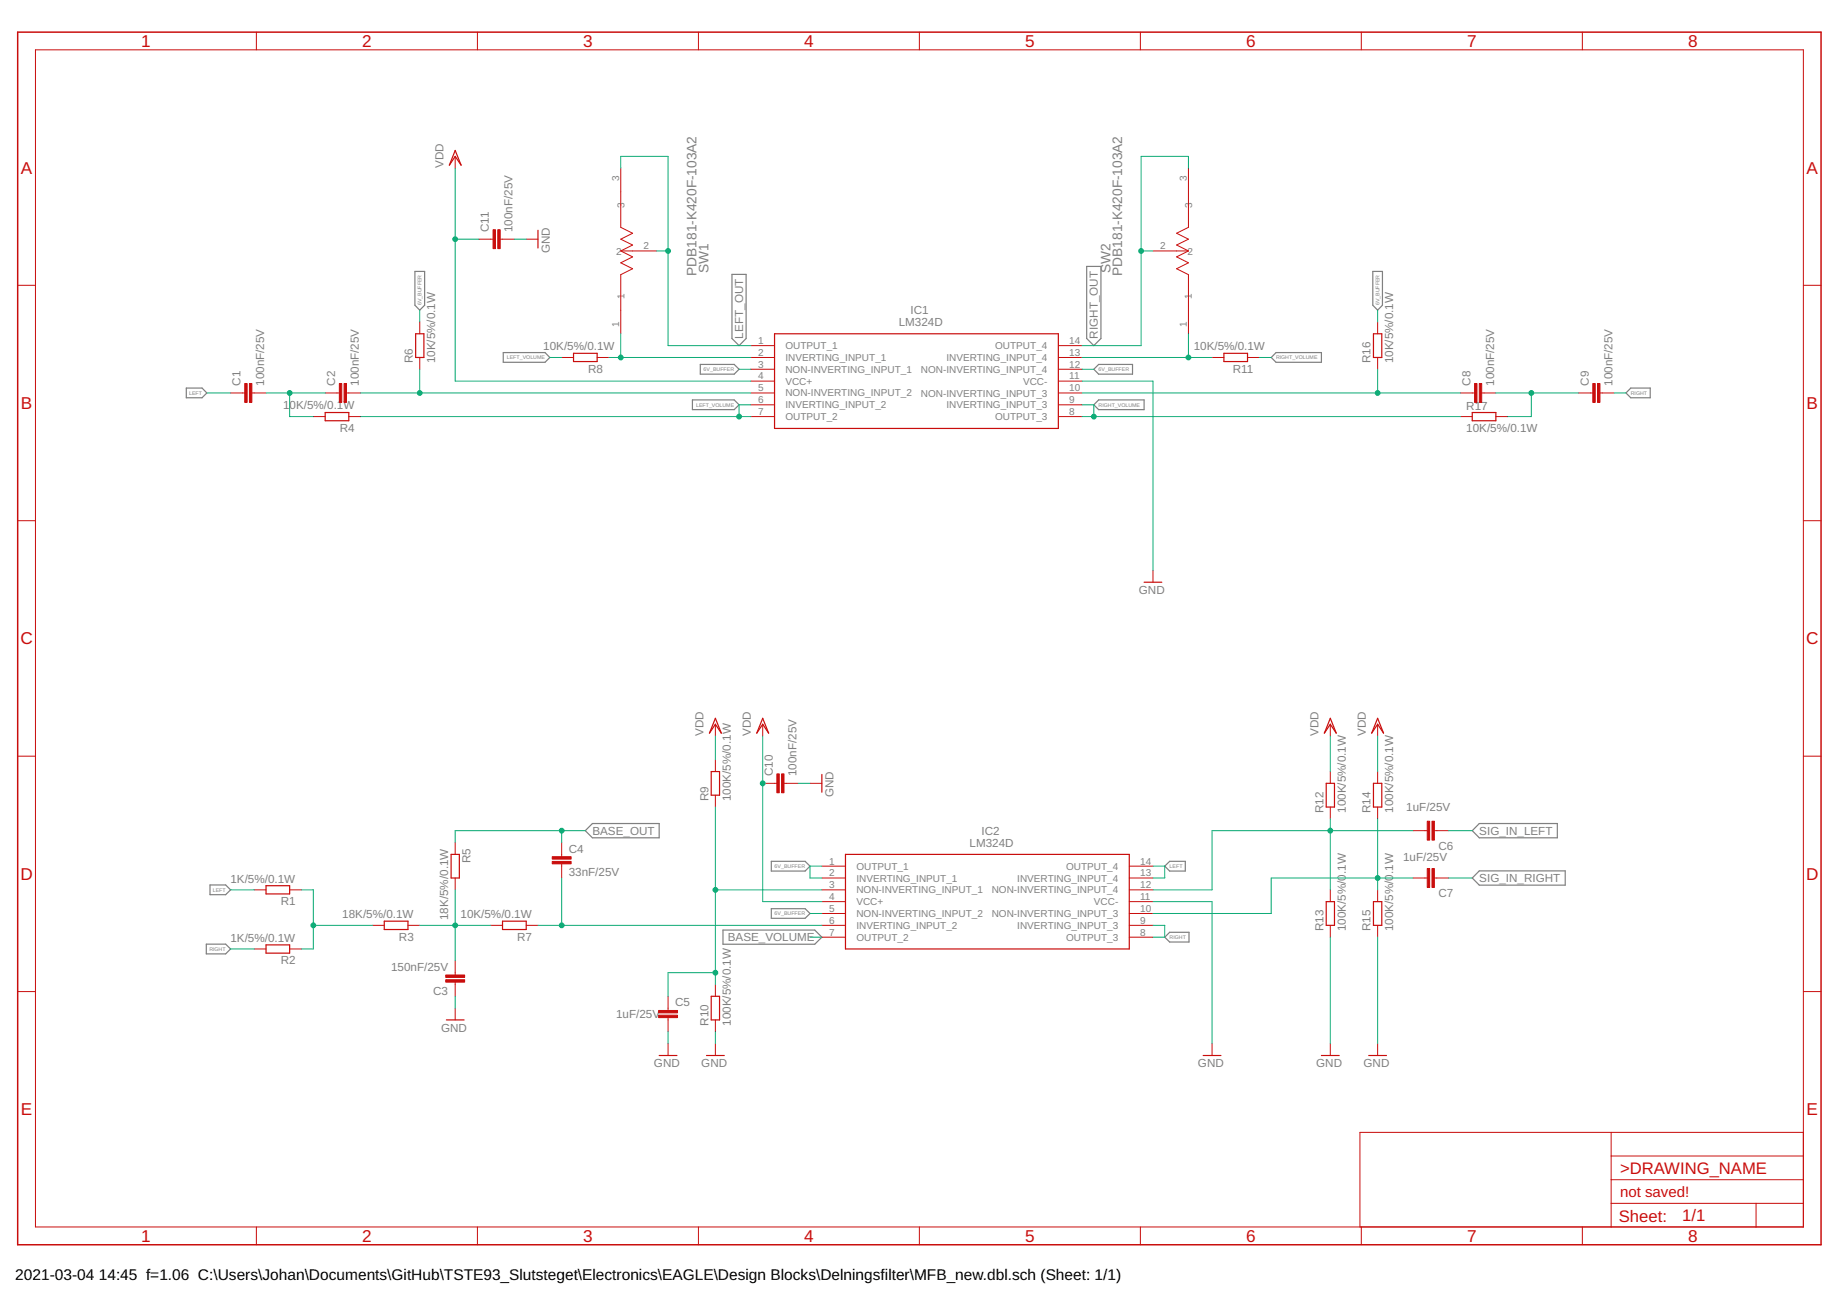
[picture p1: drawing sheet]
<svg xmlns="http://www.w3.org/2000/svg" width="420mm" height="297mm" viewBox="0 0 420 297" stroke-linecap="round" stroke-linejoin="round" font-family="sans-serif">
<g fill="none" stroke="#808080" stroke-width=".28">
<path d="M94.8 62h2.3v7.7l-1.2 1.2-1.1-1.2zM167.3 62.7h3.3v14.6l-1.6 1.7-1.7-1.7zM248.4 60.9h3.3v16.4l-1.7 1.7-1.6-1.7zM313.8 62h2.2v7.7l-1.1 1.2-1.1-1.2zM42.6 88.7h3.6l1.1 1.1-1.1 1.1h-3.6zM115 80.6h9.6l1.1 1.1-1.1 1.1h-9.6zM158.3 91.4h9.5l1.2 1.1-1.2 1.1h-9.5zM160.1 83.3h7.7l1.2 1.1-1.2 1.1h-7.7zM250 84.4l1.1-1.1h7.8v2.2h-7.8zM251.1 91.4h10.4v2.2h-10.4l-1.1-1.1zM291.7 80.6h10.4v2.2h-10.4l-1.1-1.1zM372.8 88.7h4.4v2.2h-4.4l-1.1-1.1z"/>
<path d="M135.4 188.2h15.3v3.2h-15.3l-1.6-1.6zM176.3 196.8h7.7l1.2 1.1-1.2 1.1h-7.7zM266.3 197.9l1.1-1.1h3.6v2.2h-3.6zM338.2 199h19.6v3.2h-19.6l-1.7-1.6zM338.2 188.2h17.8v3.2h-17.8l-1.7-1.6zM47.2 215.7h4.4l1.1 1.1-1.1 1.2h-4.4zM48 202.2h3.6l1.1 1.1-1.1 1.1h-3.6zM165.3 212.5h20.9l1.7 1.6-1.7 1.7h-20.9zM176.3 207.6h7.7l1.2 1.1-1.2 1.1h-7.7zM266.3 214.1l1.1-1.1h4.4v2.2h-4.4z"/>
</g>
<g fill="none" stroke="#c90d0c" stroke-width=".28">
<path d="M104.1 34.4l1.3 3.3-1.3-2-1.4 2zM123 52.6v4.1M95 76.3h1.9v5.4h-1.9zM177.1 76.3h64.8v21.6h-64.8zM314 76.3h1.9v5.4h-1.9zM74.3 94.3h5.4v1.8h-5.4zM131.1 80.7h5.4v1.9h-5.4zM279.8 80.7h5.4v1.9h-5.4zM336.5 94.3h5.4v1.8h-5.4zM261.5 133h4.1M162.6 176.3h1.9v5.4h-1.9zM163.5 164.1l1.4 3.4-1.4-2-1.3 2z"/>
<path d="M174.3 164.1l1.4 3.4-1.4-2-1.3 2zM187.9 177v4M303.2 179h1.9v5.4h-1.9zM304.1 164.1l1.4 3.4-1.4-2-1.4 2zM314 179h1.9v5.4h-1.9zM314.9 164.1l1.4 3.4-1.4-2-1.3 2zM103.1 195.2h1.9v5.4h-1.9zM193.3 195.2h64.8v21.6h-64.8zM60.8 202.4h5.4v1.9h-5.4zM60.8 215.9h5.4v1.9h-5.4zM87.8 210.5h5.5v1.9h-5.5zM114.9 210.5h5.4v1.9h-5.4z"/>
<path d="M303.2 206h1.9v5.4h-1.9zM314 206h1.9v5.4h-1.9zM102 233h4.1M162.6 227.6h1.9v5.4h-1.9zM150.7 241.2h4M161.5 241.2h4.1M275 241.2h4.1M302.1 241.2h4M312.9 241.2h4"/>
</g>
<g fill="none" stroke="#c90d0c" stroke-width=".23">
<path d="M8.1 11.4h404.1v269h-404.1zM58.6 7.3v4.1M109.1 7.3v4.1M159.7 7.3v4.1M210.2 7.3v4.1M260.7 7.3v4.1M311.2 7.3v4.1M361.7 7.3v4.1M104.1 35.7v2.7M141.9 38.4v13.5l2.7 1.4-2.7 1.4 2.7 1.3-2.7 1.3M271.7 38.4v13.5l-2.7 1.4 2.7 1.4-2.7 1.3 2.7 1.3M109.5 54.7h3.2"/>
<path d="M114.3 54.7h3.3M120.3 54.7h2.7M141.9 57.3l2.7 1.4-2.7 1.3 2.7 1.4-2.7 1.4v13.5M141.9 57.3h8.1M263.6 57.3h8.1M271.7 57.3l-2.7 1.4 2.7 1.3-2.7 1.4 2.7 1.4v13.5M4 65.2h4.1M95.9 73.6v2.7M171.6 79h5.5M241.9 79h5.4M314.9 73.6v2.7M412.2 65.2h4.1"/>
<path d="M52.7 89.8h3.2M57.6 89.8h3.2M71.6 95.2h2.7M74.3 89.8h3.3M79.2 89.8h3.2M79.7 95.2h2.7M95.9 81.7v2.7M128.4 81.7h2.7M136.5 81.7h2.7M171.6 81.7h5.5M171.6 84.4h5.5M171.6 87.1h5.5"/>
<path d="M171.6 89.8h5.5M171.6 92.5h5.5M171.6 95.2h5.5M241.9 81.7h5.4M241.9 84.4h5.4M241.9 87.1h5.4M241.9 89.8h5.4M241.9 92.5h5.4M241.9 95.2h5.4M277.1 81.7h2.7M285.2 81.7h2.7M314.9 81.7v2.7"/>
<path d="M333.8 89.8h3.3M333.8 95.2h2.7M338.7 89.8h3.2M341.9 95.2h2.8M360.9 89.8h3.2M365.7 89.8h3.3M4 119h4.1M412.2 119h4.1M263.6 130.3v2.7M4 172.8h4.1M163.5 165.5v2.7M163.5 173.6v2.7"/>
<path d="M174.3 165.5v2.7M174.3 179h3.3M179.2 179h3.3M185.2 179h2.7M304.1 165.5v2.7M304.1 176.3v2.7M314.9 165.5v2.7M314.9 176.3v2.7M412.2 172.8h4.1M104.1 192.5v2.7M128.4 192.5v3.2M128.4 197.4v3.2"/>
<path d="M163.5 181.7v2.7M187.9 197.9h5.4M258.1 197.9h5.5M304.1 184.4v2.7M314.9 184.4v2.7M323 189.8h3.3M327.9 189.8h3.2M58.1 203.3h2.7M58.1 216.8h2.7M66.2 203.3h2.7M66.2 216.8h2.7M85.1 211.4h2.7"/>
<path d="M93.3 211.4h2.6M104.1 200.6v2.7M104.1 219.5v3.3M112.2 211.4h2.7M120.3 211.4h2.7M187.9 200.6h5.4M187.9 203.3h5.4M187.9 206h5.4M187.9 208.7h5.4M187.9 211.4h5.4M187.9 214.1h5.4M258.1 200.6h5.5"/>
<path d="M258.1 203.3h5.5M258.1 206h5.5M258.1 208.7h5.5M258.1 211.4h5.5M258.1 214.1h5.5M304.1 203.3v2.7M304.1 211.4v2.7M314.9 203.3v2.7M314.9 211.4v2.7M323 200.6h3.3M327.9 200.6h3.2M4 226.6h4.1"/>
<path d="M104.1 224.4v3.2M104.1 230.4v2.6M152.7 227.6v3.3M152.7 232.5v3.3M152.7 238.5v2.7M163.5 224.9v2.7M163.5 233v2.8M163.5 238.5v2.7M277.1 238.5v2.7M304.1 238.5v2.7M314.9 238.5v2.7M412.2 226.6h4.1"/>
<path d="M368.3 258.7v21.7M412.2 258.7h-101.3v21.7M368.3 275h43.9M368.3 269.6h43.9M368.3 264.1h43.9M401.4 275v5.4M58.6 280.4v4M109.1 280.4v4M159.7 280.4v4M210.2 280.4v4M260.7 280.4v4M311.2 280.4v4"/>
<path d="M361.7 280.4v4"/>
</g>
<g fill="#c90d0c" stroke="#c90d0c" stroke-width=".23">
<path d="M101.9 222.8h4.3v.5h-4.3z"/>
<path d="M101.9 223.9h4.3v.5h-4.3z"/>
<path d="M326.3 187.6h.5v4.4h-.5z"/>
<path d="M327.3 187.6h.6v4.4h-.6z"/>
<path d="M326.3 198.5h.5v4.3h-.5z"/>
<path d="M327.3 198.5h.6v4.3h-.6z"/>
<path d="M150.6 232h4.3v.5h-4.3z"/>
<path d="M150.6 230.9h4.3v.5h-4.3z"/>
<path d="M126.2 196.8h4.4v.6h-4.4z"/>
<path d="M126.2 195.7h4.4v.6h-4.4z"/>
<path d="M57 87.6h.6v4.3h-.6z"/>
<path d="M55.9 87.6h.6v4.3h-.6z"/>
<path d="M78.7 87.6h.5v4.3h-.5z"/>
<path d="M77.6 87.6h.5v4.3h-.5z"/>
<path d="M365.2 87.6h.5v4.3h-.5z"/>
<path d="M364.1 87.6h.6v4.3h-.6z"/>
<path d="M338.2 87.6h.5v4.3h-.5z"/>
<path d="M337.1 87.6h.5v4.3h-.5z"/>
<path d="M178.7 176.8h.5v4.3h-.5z"/>
<path d="M177.6 176.8h.5v4.3h-.5z"/>
<path d="M113.8 52.5h.5v4.3h-.5z"/>
<path d="M112.7 52.5h.6v4.3h-.6z"/>
</g>
<path d="M4 7.3h412.3v277.1h-412.3z" fill="none" stroke="#c90d0c" stroke-width=".34"/>
<g fill="none" stroke="#0dab76" stroke-width=".23">
<path d="M104.1 38.4v48.7h67.5M141.9 38.4v-2.7h10.8v43.3h18.9M271.7 38.4v-2.7h-10.8v43.3h-13.6M104.1 54.7h5.4M117.6 54.7h2.7M150 57.3h2.7M260.9 57.3h2.7M95.9 70.9v2.7M141.9 76.3v5.4M271.7 76.3v5.4M314.9 70.9v2.7M47.3 89.8h5.4"/>
<path d="M60.8 89.8h13.5M66.2 89.8v5.4h5.4M82.4 89.8h89.2M82.4 95.2h89.2M95.9 84.4v5.4M125.7 81.7h2.7M139.2 81.7h32.4M169 84.4h2.6M171.6 92.5h-2.6v2.7M247.3 87.1h16.3v43.2M247.3 89.8h86.5M247.3 84.4h2.7"/>
<path d="M247.3 95.2h86.5M247.3 92.5h2.7v2.7M247.3 81.7h29.8M287.9 81.7h2.7M314.9 84.4v5.4M341.9 89.8h19M350.1 89.8v5.4h-5.4M369 89.8h2.7M163.5 168.2v5.4M174.3 168.2v37.8h13.6M182.5 179h2.7M304.1 168.2v8.1"/>
<path d="M314.9 168.2v8.1M128.4 189.8v2.7M133.8 189.8h-29.7v2.7M163.5 184.4v40.5M187.9 197.9h-2.7v2.7h2.7M263.6 197.9h2.7v2.7h-2.7M304.1 187.1v16.2M314.9 187.1v16.2M323 189.8h-45.9v13.5h-13.5M331.1 189.8h5.4M52.7 203.3h5.4M52.7 216.8h5.4"/>
<path d="M68.9 203.3h2.7v13.5h-2.7M71.6 211.4h13.5M95.9 211.4h16.3M104.1 203.3v16.2M123 211.4h64.9M128.4 200.6v10.8M163.5 203.3h24.4M185.2 208.7h2.7M185.2 214.1h2.7M263.6 206h13.5v32.5M263.6 211.4h2.7v2.7h-2.7M304.1 214.1v24.4"/>
<path d="M314.9 214.1v24.4M323 200.6h-32.4v8.1h-27M331.1 200.6h5.4M104.1 227.6v2.8M152.7 235.8v2.7M163.5 235.8v2.7M163.5 222.2h-10.8v5.4"/>
</g>
<g fill="#0dab76" stroke="#0dab76" stroke-width=".23">
<circle cx="304.1" cy="189.8" r=".55"/>
<circle cx="314.9" cy="200.6" r=".55"/>
<circle cx="174.3" cy="179" r=".55"/>
<circle cx="104.1" cy="54.7" r=".55"/>
<circle cx="163.5" cy="222.2" r=".55"/>
<circle cx="163.5" cy="203.3" r=".55"/>
<circle cx="71.6" cy="211.4" r=".55"/>
<circle cx="104.1" cy="211.4" r=".55"/>
<circle cx="128.4" cy="211.4" r=".55"/>
<circle cx="66.2" cy="89.8" r=".55"/>
<circle cx="95.9" cy="89.8" r=".55"/>
<circle cx="169" cy="95.2" r=".55"/>
<circle cx="141.9" cy="81.7" r=".55"/>
<circle cx="152.7" cy="57.3" r=".55"/>
<circle cx="314.9" cy="89.8" r=".55"/>
<circle cx="350.1" cy="89.8" r=".55"/>
<circle cx="250" cy="95.2" r=".55"/>
<circle cx="271.7" cy="81.7" r=".55"/>
<circle cx="260.9" cy="57.3" r=".55"/>
<circle cx="128.4" cy="189.8" r=".55"/>
</g>
<g font-size="3.9" fill="#c90d0c">
<text x="32.3" y="10.7">1</text>
<text x="82.8" y="10.7">2</text>
<text x="133.3" y="10.7">3</text>
<text x="183.8" y="10.7">4</text>
<text x="234.3" y="10.7">5</text>
<text x="284.9" y="10.7">6</text>
<text x="335.4" y="10.7">7</text>
<text x="385.9" y="10.7">8</text>
<text x="4.8" y="39.7">A</text>
<text x="413" y="39.7">A</text>
<text x="4.8" y="93.5">B</text>
<text x="413" y="93.5">B</text>
<text x="4.7" y="147.3">C</text>
<text x="412.8" y="147.3">C</text>
<text x="4.7" y="201">D</text>
<text x="412.8" y="201">D</text>
<text x="4.8" y="254.8">E</text>
<text x="413" y="254.8">E</text>
<text x="32.3" y="283.8">1</text>
<text x="82.8" y="283.8">2</text>
<text x="133.3" y="283.8">3</text>
<text x="183.8" y="283.8">4</text>
<text x="234.3" y="283.8">5</text>
<text x="284.9" y="283.8">6</text>
<text x="335.4" y="283.8">7</text>
<text x="385.9" y="283.8">8</text>
</g>
<g font-size="3.8" fill="#c90d0c">
<text x="370.3" y="268.2">&gt;DRAWING_NAME</text>
<text x="370.1" y="279.1">Sheet:</text>
<text x="384.5" y="279">1/1</text>
</g>
<g font-size="3.5">
<text x="3.5" y="292.5">2021-03-04</text>
<text x="22.6" y="292.5">14:45 f=1.06 C:\Users\Johan\Documents\GitHub\TSTE93_Slutsteget\Electronics\EAGLE\Design Blocks\Delningsfilter\MFB_new.dbl.sch (Sheet: 1/1)</text>
</g>
<text font-size="3.4" fill="#c90d0c" x="370.3" y="273.6">not saved!</text>
<g font-size="3.1" fill="#808080">
<text x="159.2" y="63.1" transform="rotate(-90 159.2 63.1)">PDB181-K420F-103A2</text>
<text x="161.9" y="62.4" transform="rotate(-90 161.9 62.4)">SW1</text>
<text x="253.9" y="62.4" transform="rotate(-90 253.9 62.4)">SW2</text>
<text x="256.6" y="63.1" transform="rotate(-90 256.6 63.1)">PDB181-K420F-103A2</text>
</g>
<g font-size="2.7" fill="#808080">
<text x="101.4" y="38.4" transform="rotate(-90 101.4 38.4)">VDD</text>
<text x="111.8" y="53" transform="rotate(-90 111.8 53)">C11</text>
<text x="117.2" y="53" transform="rotate(-90 117.2 53)">100nF/25V</text>
<text x="125.7" y="57.9" transform="rotate(-90 125.7 57.9)">GND</text>
<text x="208.1" y="71.8">IC1</text>
<text x="169.9" y="77.4" transform="rotate(-90 169.9 77.4)">LEFT_OUT</text>
<text x="205.4" y="74.5">LM324D</text>
<text x="251" y="77.4" transform="rotate(-90 251 77.4)">RIGHT_OUT</text>
<text x="94.4" y="83" transform="rotate(-90 94.4 83)">R6</text>
<text x="99.5" y="83" transform="rotate(-90 99.5 83)">10K/5%/0.1W</text>
<text x="124.2" y="80">10K/5%/0.1W</text>
<text x="272.9" y="80">10K/5%/0.1W</text>
<text x="313.3" y="83" transform="rotate(-90 313.3 83)">R16</text>
<text x="318.4" y="83" transform="rotate(-90 318.4 83)">10K/5%/0.1W</text>
<text x="55" y="88.2" transform="rotate(-90 55 88.2)">C1</text>
<text x="60.4" y="88.2" transform="rotate(-90 60.4 88.2)">100nF/25V</text>
<text x="76.6" y="88.2" transform="rotate(-90 76.6 88.2)">C2</text>
<text x="82" y="88.2" transform="rotate(-90 82 88.2)">100nF/25V</text>
<text x="134.4" y="85.2">R8</text>
<text x="281.8" y="85.2">R11</text>
<text x="336.1" y="88.2" transform="rotate(-90 336.1 88.2)">C8</text>
<text x="341.5" y="88.2" transform="rotate(-90 341.5 88.2)">100nF/25V</text>
<text x="363.2" y="88.2" transform="rotate(-90 363.2 88.2)">C9</text>
<text x="368.6" y="88.2" transform="rotate(-90 368.6 88.2)">100nF/25V</text>
<text x="64.7" y="93.6">10K/5%/0.1W</text>
<text x="335.2" y="93.6">R17</text>
<text x="77.7" y="98.7">R4</text>
<text x="335.2" y="98.7">10K/5%/0.1W</text>
<text x="260.3" y="135.7">GND</text>
<text x="160.8" y="168.2" transform="rotate(-90 160.8 168.2)">VDD</text>
<text x="171.6" y="168.2" transform="rotate(-90 171.6 168.2)">VDD</text>
<text x="301.4" y="168.2" transform="rotate(-90 301.4 168.2)">VDD</text>
<text x="312.2" y="168.2" transform="rotate(-90 312.2 168.2)">VDD</text>
<text x="176.6" y="177.4" transform="rotate(-90 176.6 177.4)">C10</text>
<text x="182.1" y="177.4" transform="rotate(-90 182.1 177.4)">100nF/25V</text>
<text x="161.9" y="183" transform="rotate(-90 161.9 183)">R9</text>
<text x="167.1" y="183" transform="rotate(-90 167.1 183)">100K/5%/0.1W</text>
<text x="190.6" y="182.2" transform="rotate(-90 190.6 182.2)">GND</text>
<text x="302.5" y="185.7" transform="rotate(-90 302.5 185.7)">R12</text>
<text x="307.6" y="185.7" transform="rotate(-90 307.6 185.7)">100K/5%/0.1W</text>
<text x="313.3" y="185.7" transform="rotate(-90 313.3 185.7)">R14</text>
<text x="318.4" y="185.7" transform="rotate(-90 318.4 185.7)">100K/5%/0.1W</text>
<text x="321.5" y="185.2">1uF/25V</text>
<text x="135.4" y="190.8">BASE_OUT</text>
<text x="224.4" y="190.7">IC2</text>
<text x="338.2" y="190.8">SIG_IN_LEFT</text>
<text x="107.5" y="197.3" transform="rotate(-90 107.5 197.3)">R5</text>
<text x="130" y="194.8">C4</text>
<text x="221.7" y="193.4">LM324D</text>
<text x="320.7" y="196.8">1uF/25V</text>
<text x="328.8" y="194.1">C6</text>
<text x="52.7" y="201.7">1K/5%/0.1W</text>
<text x="130" y="200.2">33nF/25V</text>
<text x="338.2" y="201.6">SIG_IN_RIGHT</text>
<text x="64.2" y="206.8">R1</text>
<text x="78.2" y="209.8">18K/5%/0.1W</text>
<text x="105.3" y="209.8">10K/5%/0.1W</text>
<text x="328.8" y="204.9">C7</text>
<text x="52.7" y="215.2">1K/5%/0.1W</text>
<text x="91.2" y="214.9">R3</text>
<text x="102.4" y="210.2" transform="rotate(-90 102.4 210.2)">18K/5%/0.1W</text>
<text x="118.2" y="214.9">R7</text>
<text x="166.4" y="215.1">BASE_VOLUME</text>
<text x="302.5" y="212.8" transform="rotate(-90 302.5 212.8)">R13</text>
<text x="307.6" y="212.8" transform="rotate(-90 307.6 212.8)">100K/5%/0.1W</text>
<text x="313.3" y="212.8" transform="rotate(-90 313.3 212.8)">R15</text>
<text x="318.4" y="212.8" transform="rotate(-90 318.4 212.8)">100K/5%/0.1W</text>
<text x="64.2" y="220.3">R2</text>
<text x="89.4" y="221.8">150nF/25V</text>
<text x="99" y="227.2">C3</text>
<text x="140.8" y="232.6">1uF/25V</text>
<text x="154.3" y="229.9">C5</text>
<text x="100.8" y="235.8">GND</text>
<text x="161.9" y="234.4" transform="rotate(-90 161.9 234.4)">R10</text>
<text x="167.1" y="234.4" transform="rotate(-90 167.1 234.4)">100K/5%/0.1W</text>
<text x="149.5" y="243.9">GND</text>
<text x="160.3" y="243.9">GND</text>
<text x="273.9" y="243.9">GND</text>
<text x="300.9" y="243.9">GND</text>
<text x="311.7" y="243.9">GND</text>
</g>
<g font-size="2.3" fill="#808080">
<text x="141.5" y="41.3" transform="rotate(-90 141.5 41.3)">3</text>
<text x="271.3" y="41.3" transform="rotate(-90 271.3 41.3)">3</text>
<text x="142.7" y="47.6" transform="rotate(-90 142.7 47.6)">3</text>
<text x="272.5" y="47.6" transform="rotate(-90 272.5 47.6)">3</text>
<text x="140.9" y="58.2">2</text>
<text x="147.1" y="57">2</text>
<text x="265.2" y="57">2</text>
<text x="271.5" y="58.2">2</text>
<text x="142.7" y="68.4" transform="rotate(-90 142.7 68.4)">1</text>
<text x="272.5" y="68.4" transform="rotate(-90 272.5 68.4)">1</text>
<text x="141.5" y="74.6" transform="rotate(-90 141.5 74.6)">1</text>
<text x="271.3" y="74.6" transform="rotate(-90 271.3 74.6)">1</text>
<text x="173.3" y="78.6">1</text>
<text x="173.3" y="81.3">2</text>
<text x="179.5" y="79.8">OUTPUT_1</text>
<text x="179.5" y="82.5">INVERTING_INPUT_1</text>
<text x="216.3" y="82.5">INVERTING_INPUT_4</text>
<text x="227.5" y="79.8">OUTPUT_4</text>
<text x="244.4" y="78.6">14</text>
<text x="244.4" y="81.3">13</text>
<text x="173.3" y="84">3</text>
<text x="173.3" y="86.7">4</text>
<text x="173.3" y="89.4">5</text>
<text x="179.5" y="85.2">NON-INVERTING_INPUT_1</text>
<text x="179.5" y="87.9">VCC+</text>
<text x="210.5" y="85.2">NON-INVERTING_INPUT_4</text>
<text x="233.9" y="87.9">VCC-</text>
<text x="244.4" y="84">12</text>
<text x="244.4" y="86.7">11</text>
<text x="244.4" y="89.4">10</text>
<text x="173.3" y="92.1">6</text>
<text x="173.3" y="94.8">7</text>
<text x="179.5" y="90.6">NON-INVERTING_INPUT_2</text>
<text x="179.5" y="93.3">INVERTING_INPUT_2</text>
<text x="210.5" y="90.6">NON-INVERTING_INPUT_3</text>
<text x="216.3" y="93.3">INVERTING_INPUT_3</text>
<text x="244.4" y="92.1">9</text>
<text x="244.4" y="94.8">8</text>
<text x="179.5" y="96">OUTPUT_2</text>
<text x="227.5" y="96">OUTPUT_3</text>
<text x="189.5" y="197.5">1</text>
<text x="260.6" y="197.5">14</text>
<text x="189.5" y="200.2">2</text>
<text x="189.5" y="202.9">3</text>
<text x="195.8" y="198.7">OUTPUT_1</text>
<text x="195.8" y="201.4">INVERTING_INPUT_1</text>
<text x="232.5" y="201.4">INVERTING_INPUT_4</text>
<text x="243.7" y="198.7">OUTPUT_4</text>
<text x="260.6" y="200.2">13</text>
<text x="260.6" y="202.9">12</text>
<text x="189.5" y="205.6">4</text>
<text x="189.5" y="208.3">5</text>
<text x="195.8" y="204.1">NON-INVERTING_INPUT_1</text>
<text x="195.8" y="206.8">VCC+</text>
<text x="195.8" y="209.5">NON-INVERTING_INPUT_2</text>
<text x="226.7" y="204.1">NON-INVERTING_INPUT_4</text>
<text x="226.7" y="209.5">NON-INVERTING_INPUT_3</text>
<text x="250.1" y="206.8">VCC-</text>
<text x="260.6" y="205.6">11</text>
<text x="260.6" y="208.3">10</text>
<text x="189.5" y="211.1">6</text>
<text x="189.5" y="213.8">7</text>
<text x="195.8" y="212.2">INVERTING_INPUT_2</text>
<text x="195.8" y="214.9">OUTPUT_2</text>
<text x="232.5" y="212.2">INVERTING_INPUT_3</text>
<text x="243.7" y="215">OUTPUT_3</text>
<text x="260.6" y="211.1">9</text>
<text x="260.6" y="213.8">8</text>
</g>
<g font-size="1.2" fill="#808080">
<text x="96.4" y="69.8" transform="rotate(-90 96.4 69.8)">6V_BUFFER</text>
<text x="315.4" y="69.8" transform="rotate(-90 315.4 69.8)">6V_BUFFER</text>
<text x="115.9" y="82.1">LEFT_VOLUME</text>
<text x="291.7" y="82.1">RIGHT_VOLUME</text>
<text x="160.8" y="84.8">6V_BUFFER</text>
<text x="251.1" y="84.8">6V_BUFFER</text>
<text x="43.2" y="90.2">LEFT</text>
<text x="159.1" y="92.9">LEFT_VOLUME</text>
<text x="251.1" y="92.9">RIGHT_VOLUME</text>
<text x="372.8" y="90.2">RIGHT</text>
<text x="48.6" y="203.8">LEFT</text>
<text x="177.1" y="198.3">6V_BUFFER</text>
<text x="267.4" y="198.3">LEFT</text>
<text x="177.1" y="209.2">6V_BUFFER</text>
<text x="267.4" y="214.6">RIGHT</text>
<text x="47.9" y="217.3">RIGHT</text>
</g>
</svg>
